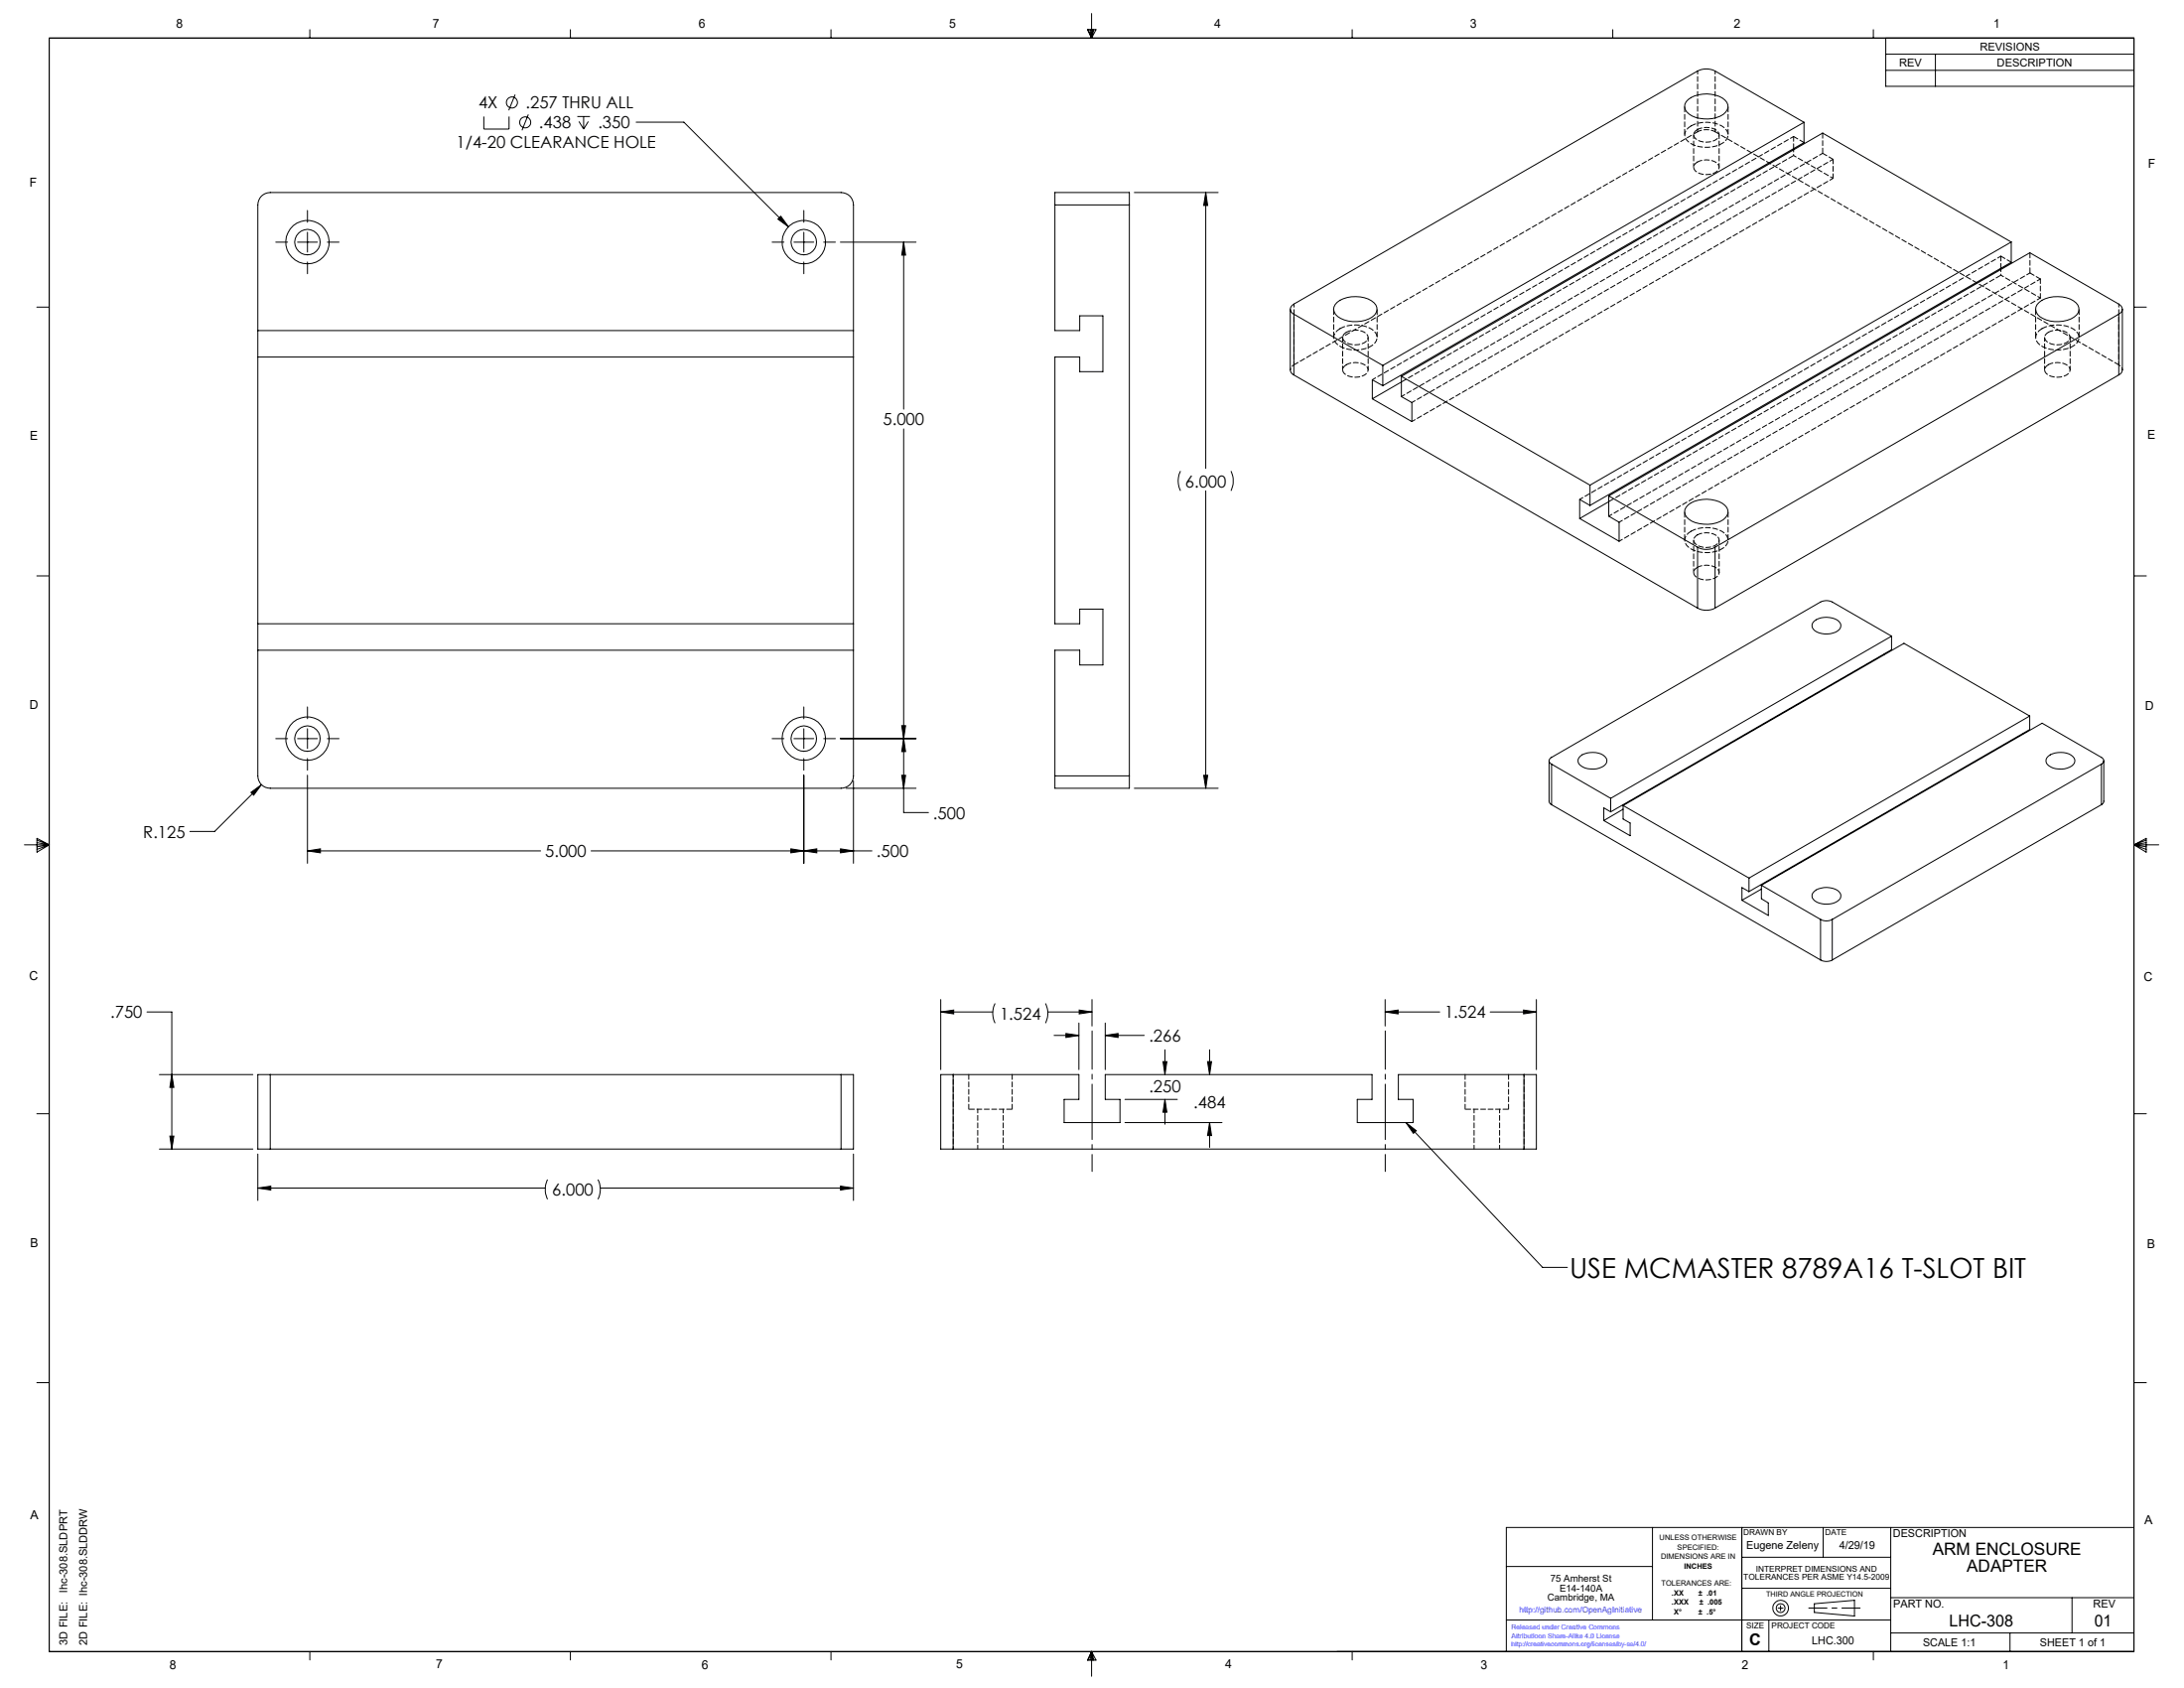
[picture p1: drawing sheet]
<svg xmlns="http://www.w3.org/2000/svg" width="559mm" height="432mm" viewBox="0 0 559 432" stroke-linecap="round" stroke-linejoin="round" font-family="sans-serif">
<g fill="none" stroke="#000" stroke-width=".25">
<path d="M12.6 9.7h533.4v412.8h-533.4zM79.3 7.6v2.1M145.9 7.6v2.1M212.6 7.6v2.1M278.2 7.6h2.2l-1.1 2.1zM278.4 7.6l.9 2.1M278.9 7.6l.4 2.1M279.3 3.5v6.2M279.6 7.6l-.3 2.1M279.9 7.6l-.6 2.1M346 7.6v2.1M412.6 7.6v2.1"/>
<path d="M479.3 7.6v2.1M482.5 9.7v12.4h63.5M482.5 18h63.5M482.5 13.9h63.5M495.2 13.9v8.2M123.8 29.8v3.2h6.4v-3.2M131.8 24.2l-1.6 4M135.2 29.3l-1.6 4M147.7 29.8h3.3M148.1 31.1l1.2 1.9M149.3 29.8v3.2M150.5 31.1l-1.2 1.9"/>
<path d="M162.8 31.3h12.2l26.8 26.7M431.9 25.5a8.1 8.1 0 0 1 9.5 .1 2.2 2.2 0 0 1-.5 3.7 8.4 8.4 0 0 1-8.8-.2 2.18 2.18 0 0 1-.2-3.6zM458.9 38v.3M461.6 31.3l-22.8-13.1a5 5 0 0 0-4.5 0l-103.3 59.6a1.36 1.36 0 0 0-.9 1.3 1.36 1.36 0 0 0 .9 1.3M461.6 31.3l-107.8 62.2M461.6 31.3v5.2l-107.8 62.2M66.9 50.2a3.3 3.3 0 0 1 2.2-1h146.1a3.1 3.1 0 0 1 3.2 3.2v146.1a3.1 3.1 0 0 1-3.2 3.1h-146.1a3.1 3.1 0 0 1-3.1-3.1v-146.1a3.4 3.4 0 0 1 .9-2.2zM78.7 53.8v3.1M78.7 59.4v5.1M199.8 55.3l2 2.7-2.8-1.9zM205.7 53.8v3.1M205.7 59.4v5.1"/>
<path d="M269.9 52.4v-3.2h19.1v3.2M269.9 52.4v32.2h6.4v-3.8h5.9v14.3h-5.9v-3.8h-6.4v68.3h6.4v-3.8h5.9v14.3h-5.9v-3.8h-6.4v32.2M269.9 52.4h19.1M289 52.4v146.1M290.2 49.2h21.5M308.5 49.2v70.6M308.5 49.2l.5 3.4h-1zM9.4 78.6h3.2M70.6 61.9h3M76.1 61.9h5.1M78.7 67v3M83.7 61.9h3"/>
<path d="M197.6 61.9h3M203.1 61.9h5.1M205.7 67v3M210.7 61.9h3M215 61.9h19.4M231.2 61.9l.5 3.4h-1zM231.2 61.9v42.8M330.1 79.1v15.6a1.54 1.54 0 0 0 .9 1.2M342.1 77.3a8.1 8.1 0 0 1 9.5 .2 2.2 2.2 0 0 1-.5 3.6 8 8 0 0 1-9.4-.7 2.07 2.07 0 0 1 .4-3.1zM511.9 68.7v.3M514.6 61.9v5.2l-107.8 62.2M514.6 61.9l-107.8 62.2"/>
<path d="M514.6 61.9l-48.3-27.9-107.7 62.3M521.8 77.3a8.1 8.1 0 0 1 9.4 .2 2.2 2.2 0 0 1-.5 3.6 8 8 0 0 1-9.4-.7 2.11 2.11 0 0 1 .5-3.1zM543 79.1v15.6a1.54 1.54 0 0 1-.9 1.2M546 78.6h3.2M66 84.6h152.4M66 91.3h152.4M331 80.4l22.8 13.1M331 95.9l103.3 59.6M331 80.4v15.5M353.8 93.5v5.2M353.8 98.7l-2.7-1.5v4.8M358.6 96.3v5.2l2.6 1.5v4.8l-10.1-5.8"/>
<path d="M358.6 96.3l48.2 27.8M358.6 97.7l-7.5 4.3M542.1 80.4a1.36 1.36 0 0 0 .9-1.3 1.36 1.36 0 0 0-.9-1.3l-22.7-13.1-107.8 62.2M542.1 80.4l-103.3 59.6M542.1 80.4v15.5M542.1 95.9l-103.3 59.6M231.2 109.7v98.2h6.4M302 120.5l-.3 1-.3 1.3 .3 1.8 .3 1M308.5 125.6v76M315 120.5l.5 2v1.4l-.5 1.7M406.8 124.1v5.2M406.8 129.3l-2.6-1.5v4.8"/>
<path d="M411.6 126.9l22.7 13.1M411.6 126.9v5.1l2.7 1.6v4.9l-10.1-5.9M411.6 128.3l-7.4 4.3M431.9 129.2a8.1 8.1 0 0 1 9.5 .1 2.2 2.2 0 0 1-.5 3.7 8.4 8.4 0 0 1-8.8-.2 2.18 2.18 0 0 1-.2-3.6zM434.3 140a4.7 4.7 0 0 0 4.5 0M434.3 140v15.5M438.8 140v15.5M9.4 147.3h3.2M66 159.6h152.4M434.3 155.5a4.7 4.7 0 0 0 4.5 0M464.2 158.9a5.2 5.2 0 0 1 6.6 .4 1.68 1.68 0 0 1-1.1 2.4 5.4 5.4 0 0 1-5.8-.8 1.45 1.45 0 0 1 .3-2zM546 147.3h3.2"/>
<path d="M66 166.3h152.4M482.2 167.2v.2M484 162.7l-15.2-8.7a3.4 3.4 0 0 0-3 0l-68.8 39.7a.91 .91 0 0 0-.7 .9 .91 .91 0 0 0 .7 .9M484 162.7l-71.9 41.5M484 162.7v3.5l-71.9 41.5M70.6 188.9h3M76.1 188.9h5.1M78.7 198.3v22.5M78.7 180.8v3.1M78.7 186.4v5.1M78.7 194v3M83.7 188.9h3"/>
<path d="M197.6 188.9h3M203.1 188.9h5.1M205.7 180.8v3.1M205.7 186.4v5.1M205.7 194v3M205.7 198.3v22.5M210.7 188.9h3M215 188.9h19.4M218.4 199.7v21.1M230.7 198.3h1l-.5 3.3zM230.7 185.6h1l-.5 3.3zM231.2 188.9l.5 3.4h-1z"/>
<path d="M269.9 198.5v3.1h19.1v-3.1M269.9 198.5h19.1M308 198.3h1l-.5 3.3zM396.3 194.6v10.4l.2 .5 .5 .3M397 195.5l15.1 8.7M397 195.5v10.3M404.4 193.4a5.4 5.4 0 0 1 6.2 .1 1.58 1.58 0 0 1 .5 1.7 1.58 1.58 0 0 1-1.3 1.1 4.8 4.8 0 0 1-6-1.2 1.44 1.44 0 0 1 .6-1.7zM517.6 187.6v.3M519.3 183.2l-32.1-18.6-71.9 41.5M519.3 183.2v3.4l-71.8 41.5M519.3 183.2l-71.8 41.4M524.1 193.4a5.4 5.4 0 0 1 6.3 .1 1.58 1.58 0 0 1 .4 1.7 1.58 1.58 0 0 1-1.3 1.1 4.8 4.8 0 0 1-5.9-1.2 1.44 1.44 0 0 1 .5-1.7z"/>
<path d="M537.7 195.5a.92 .92 0 0 0 .6-.9 .92 .92 0 0 0-.6-.9l-15.2-8.7-71.8 41.4M537.7 195.5l-68.9 39.7M537.7 195.5v10.3M538.3 194.6v10.4l-.2 .5-.4 .3M6.2 216.1h6.4M9.5 214.5l3.1 1.6-3.1 1.9zM9.5 214.9l3.1 1.2M9.5 215.5l3.1 .6M12.6 216.1l-3.1 1.2M12.6 216.1l-3.1 .5M64.2 202.7l2.7-2-2 2.7zM66.9 200.7l-12 12h-6.3"/>
<path d="M78.7 217.7h59.6M78.7 217.7l3.3-.6v1.1zM151.2 217.7h71.9M202.4 217.1l3.3 .6-3.3 .5zM205.7 217.7l3.3-.6v1.1zM215.1 217.1l3.3 .6-3.3 .5zM216.5 201.6h17.9M290.2 201.6h21.5M397 205.8l68.8 39.8M412.1 204.2v3.5M412.1 207.7l-1.7-1v3.2M415.3 206.1l32.2 18.5"/>
<path d="M415.3 206.1v3.4l1.8 1v3.3l-6.7-3.9M415.3 207l-4.9 2.9M537.7 205.8l-68.9 39.8M546 216.1h6.3M546 216.1l3.1 .5M546 216.1l3.1 1.2M546 216.1l3.1-1.6v3.5zM549.1 215.5l-3.1 .6M549.1 214.9l-3.1 1.2M447.5 224.6v3.5M447.5 228.1l-1.8-1.1v3.3M450.7 226.4l15.1 8.8"/>
<path d="M450.7 226.4v3.5l1.7 1.1v3.2l-6.7-3.9M450.7 227.4l-5 2.9M464.2 228a5.1 5.1 0 0 1 6.6 .5 1.66 1.66 0 0 1-1.1 2.3 5.4 5.4 0 0 1-5.8-.8 1.41 1.41 0 0 1 .3-2zM465.8 235.2a3.1 3.1 0 0 0 3 0M465.8 235.2v10.4M468.8 235.2v10.4M37.6 258.9h6.4v35M240.7 258.9l3.3-.5v1zM240.7 258.9h13.3M240.7 255.7v17.9M254.6 256.7l-.4 .9-.2 1.4 .1 1.4 .5 1.3M267.5 256.7l.4 .9a5.6 5.6 0 0 1-.4 4.1"/>
<path d="M268.1 258.9h11.3M276.1 258.4l3.3 .5-3.3 .5zM279.4 255.7v6.8M354.4 258.9l3.3-.5v1zM354.4 255.7v6.8M354.4 258.9h14M381.3 258.9h11.8M389.8 258.4l3.3 .5-3.3 .5zM393.1 255.7v17.9M465.8 245.6a3.1 3.1 0 0 0 3 0M40.8 274.9h23.9M44 274.9l.5 3.3h-1z"/>
<path d="M69.1 274.9h-3.1v19h3.1M69.1 274.9h146.1M69.1 274.9v19M215.2 274.9h3.2v19h-3.2M215.2 274.9v19M243.9 274.9h-3.2v19h3.2M243.9 274.9h32.1v6.3h-3.7v6h14.3v-6h-3.8v-6.3h68.2v6.3h-3.7v6h14.3v-6h-3.8v-6.3h32.1M243.9 274.9v19M269.7 264.9h6.3M272.7 264.4l3.3 .5-3.3 .5zM276 261.7v11.9M282.8 264.9l3.3-.5v1z"/>
<path d="M282.8 261.7v11.9M282.8 264.9h10M297.6 271.6h1l-.5 3.3zM298.1 268.5v6.4M309 271.6h1l-.5 3.3zM309.5 268.5v6.4M389.9 274.9h3.2v19h-3.2M389.9 274.9v19M9.4 284.9h3.2M40.8 293.9h23.9M43.5 290.6h1l-.5 3.3zM66 295.2v11.9"/>
<path d="M69.1 293.9h146.1M218.4 295.2v11.9M243.9 293.9h146M287.8 287.2h24.9M287.8 281.2h13.4M298.1 281.2l.5 3.3h-1zM298.1 281.2v6.4M309.5 287.2l.5 3.3h-1zM309.5 287.2v6.3M359.7 287.2l2.7 2-.8 .7zM359.7 287.2l35 37h6.3M546 284.9h3.2"/>
<path d="M66 303.9h73.5M66 303.9l3.3-.5v1zM140.1 301.7l-.6 2 .1 1.4 .5 1.7M153 301.7l.4 1 .2 1.4-.1 1.4-.5 1.3M153.6 303.9h64.8M215.1 303.4l3.3 .5-3.3 .5zM9.4 353.7h3.2M546 353.7h3.2M422.8 390.7v23.7M445.7 390.7v31.8M445.7 398.4h38.1M466.5 390.7v7.7"/>
<path d="M483.8 390.7v31.8M546 390.7h-160.6v31.8M385.4 400.7h37.4M385.4 414.4h98.4M445.7 406.3h38.1M452.6 414.4v8.1M454.9 411.4h1.3M455.6 410.7v1.3M464.2 410.2l10.3-.8v4l-10.3-.9zM483.8 408.7h62.2M483.8 417.7h62.2M514.3 417.7v4.8"/>
<path d="M530.2 408.7v9M79.3 422.5v2.1M145.9 422.5v2.1M212.6 422.5v2.1M279.3 422.5v6.3M279.3 422.5l1.1 2.2h-2.2zM279.3 422.5l.6 2.2M279.3 422.5l-.9 2.2M279.3 422.5l-.4 2.2M279.3 422.5l.3 2.2M346 422.5v2.1M479.3 422.5v2.1"/>
<circle cx="131" cy="26.2" r="1.41"/>
<circle cx="134.4" cy="31.3" r="1.4"/>
<circle cx="78.7" cy="61.9" r="5.5"/>
<circle cx="78.7" cy="61.9" r="3.3"/>
<circle cx="205.7" cy="61.9" r="5.5"/>
<circle cx="205.7" cy="61.9" r="3.3"/>
<circle cx="78.7" cy="188.9" r="5.5"/>
<circle cx="78.7" cy="188.9" r="3.3"/>
<circle cx="205.7" cy="188.9" r="5.5"/>
<circle cx="205.7" cy="188.9" r="3.3"/>
<circle cx="455.6" cy="411.4" r="1.13"/>
<circle cx="455.6" cy="411.4" r="2.01"/>
</g>
<path d="M462.8 411.3h13.1" fill="none" stroke="#000" stroke-width=".25" stroke-dasharray="15.2 1.3 1.3 1.3" stroke-dashoffset="10.6"/>
<path d="M279.4 287.2v12.5M354.4 287.2v12.5" fill="none" stroke="#000" stroke-width=".25" stroke-dasharray="15.2 1.3 1.3 1.3" stroke-dashoffset="10.9"/>
<path d="M279.4 287.2v-23.5M354.4 287.2v-23.5" fill="none" stroke="#000" stroke-width=".25" stroke-dasharray="15.2 1.3 1.3 1.3" stroke-dashoffset="5.4"/>
<g fill="#000">
<path d="M359.7 287.2l2.7 2-.8 .7z"/>
<path d="M354.4 258.9l3.3-.5v1zM389.8 258.4l3.3 .5-3.3 .5zM240.7 258.9l3.3-.5v1zM276.1 258.4l3.3 .5-3.3 .5z"/>
<path d="M43.5 290.6h1l-.5 3.3zM44 274.9l.5 3.3h-1zM66 303.9l3.3-.5v1zM215.1 303.4l3.3 .5-3.3 .5zM230.7 198.3h1l-.5 3.3zM231.2 188.9l.5 3.4h-1zM230.7 185.6h1l-.5 3.3zM231.2 61.9l.5 3.4h-1zM202.4 217.1l3.3 .6-3.3 .5zM78.7 217.7l3.3-.6v1.1zM215.1 217.1l3.3 .6-3.3 .5zM205.7 217.7l3.3-.6v1.1zM199.8 55.3l-.8 .8 2.8 1.9zM64.2 202.7l.7 .7 2-2.7zM308 198.3h1l-.5 3.3zM308.5 49.2l.5 3.4h-1zM309 271.6h1l-.5 3.3zM309.5 287.2l.5 3.3h-1zM298.1 281.2l.5 3.3h-1zM297.6 271.6h1l-.5 3.3zM282.8 264.9l3.3-.5v1zM272.7 264.4l3.3 .5-3.3 .5z"/>
</g>
<path d="M247.9 283.7h11.1M374.9 283.7h11.1" fill="none" stroke="#000" stroke-width=".25" stroke-dasharray="1.3 .6" stroke-dashoffset="-.2"/>
<path d="M390 274.9v19M243.9 293.9v-19" fill="none" stroke="#000" stroke-width=".25" stroke-dasharray="1.3 .6" stroke-dashoffset=".6"/>
<g fill="none" stroke="#000" stroke-width=".25" stroke-dasharray="1.3 .6">
<path d="M432.7 32.2a2.43 2.43 0 0 0-1.7 2.4 2.43 2.43 0 0 0 1.9 2.3 8.2 8.2 0 0 0 8.6-.9 2.25 2.25 0 0 0-.8-3.7 8.6 8.6 0 0 0-8-.1M434.3 33.2a1.41 1.41 0 0 0-1 1.3 1.41 1.41 0 0 0 1 1.3 4.4 4.4 0 0 0 5.5-.8 1.63 1.63 0 0 0-1.6-2.1 5.2 5.2 0 0 0-3.9 .3M458.9 34.9v3.1M461.6 36.5l-2.7-1.6M434.3 41.4a1.41 1.41 0 0 0-1 1.4 1.41 1.41 0 0 0 1 1.3 4.4 4.4 0 0 0 5.5-.8 1.63 1.63 0 0 0-1.6-2.2 5.2 5.2 0 0 0-3.9 .3M469 40.8l-2.7-1.6M511.9 65.5v3.1M514.6 67.1l-2.7-1.6M522.1 71.4l-2.7-1.6M342.9 84.1a2.43 2.43 0 0 0-1.7 2.4 2.43 2.43 0 0 0 1.9 2.2 8.2 8.2 0 0 0 8.6-.9 2.25 2.25 0 0 0-.8-3.6 8.6 8.6 0 0 0-8-.1M344.5 85a1.41 1.41 0 0 0-1 1.3 1.41 1.41 0 0 0 1 1.4 4.4 4.4 0 0 0 5.4-.9 1.63 1.63 0 0 0-1.5-2.1 5.2 5.2 0 0 0-3.9 .3M344.5 93.3a1.41 1.41 0 0 0-1 1.3 1.41 1.41 0 0 0 1 1.4 4.4 4.4 0 0 0 5.4-.9 1.63 1.63 0 0 0-1.5-2.1 5.2 5.2 0 0 0-3.9 .3"/>
<path d="M522.5 84.1a2.43 2.43 0 0 0-1.7 2.4 2.43 2.43 0 0 0 1.9 2.2 8.2 8.2 0 0 0 8.6-.9 2.25 2.25 0 0 0-.8-3.6 8.6 8.6 0 0 0-8-.1M524.1 85a1.41 1.41 0 0 0-1 1.3 1.41 1.41 0 0 0 1 1.4 4.4 4.4 0 0 0 5.5-.9 1.63 1.63 0 0 0-1.6-2.1 5.2 5.2 0 0 0-3.9 .3M524.1 93.3a1.41 1.41 0 0 0-1 1.3 1.41 1.41 0 0 0 1 1.4 4.4 4.4 0 0 0 5.5-.9 1.63 1.63 0 0 0-1.6-2.1 5.2 5.2 0 0 0-3.9 .3M432.7 135.9a2.43 2.43 0 0 0-1.7 2.4 2.43 2.43 0 0 0 1.9 2.2 8.2 8.2 0 0 0 8.6-.8 2.25 2.25 0 0 0-.8-3.7 8.6 8.6 0 0 0-8-.1M434.3 136.8a1.41 1.41 0 0 0-1 1.4 1.41 1.41 0 0 0 1 1.3 4.4 4.4 0 0 0 5.5-.8 1.63 1.63 0 0 0-1.6-2.2 5.2 5.2 0 0 0-3.9 .3M434.3 145.1a1.41 1.41 0 0 0-1 1.4 1.41 1.41 0 0 0 1 1.3 4.4 4.4 0 0 0 5.5-.8 1.63 1.63 0 0 0-1.6-2.2 5.2 5.2 0 0 0-3.9 .3M247.9 274.9v8.8M374.9 274.9v8.8M259 283.7v-8.8M386 283.7v-8.8"/>
</g>
<g fill="none" stroke="#000" stroke-width=".25" stroke-dasharray="1.3 .6" stroke-dashoffset=".3">
<path d="M433.3 34.5v8.3M439.9 42.8v-8.3M343.5 86.3v8.3M350.1 94.6v-8.3M351.1 97.1l107.8-62.2M523.1 86.3v8.3M529.7 94.6v-8.3M358.6 101.4l107.7-62.2M361.2 103l107.8-62.2M361.2 107.8l107.8-62.2M404.2 127.7l107.7-62.2M411.6 132l107.8-62.2"/>
<path d="M414.3 133.6l107.8-62.2M414.3 138.4l107.8-62.2M433.3 138.2v8.3M439.9 146.5v-8.3M250.2 283.7v10.2M256.7 293.9v-10.2M377.2 283.7v10.2M383.7 293.9v-10.2"/>
</g>
<path d="M431 27.2v7.3M442.2 34.5v-7.3M466.3 39.2v-5.2M341.2 79.1v7.2M519.4 69.8v-5.2M520.8 79.1v7.2M352.4 86.3v-7.2M358.6 97.7l100.3-57.9M532 86.3v-7.2M411.6 128.3l100.3-57.9M431 130.9v7.3M442.2 138.2v-7.3" fill="none" stroke="#000" stroke-width=".25" stroke-dasharray="1.3 .6" stroke-dashoffset="-.1"/>
<path d="M434.4 18.2v15.5M438.8 33.7v-15.5M458.9 39.8l10.1 5.8M511.9 70.4l10.2 5.8M542.1 77.8v15.5M331.1 93.3v-15.5" fill="none" stroke="#000" stroke-width=".25" stroke-dasharray="1.3 .6" stroke-dashoffset=".5"/>
<path d="M458.9 38.3v1.5M511.9 68.9v1.5" fill="none" stroke="#000" stroke-width=".25" stroke-dasharray="1.3 .6" stroke-dashoffset=".7"/>
<path d="M330.2 94.6a1.59 1.59 0 0 1 .9-1.3M542.1 93.3a1.59 1.59 0 0 1 .9 1.3" fill="none" stroke="#000" stroke-width=".25" stroke-dasharray="1.3 .6" stroke-dashoffset=".8"/>
<path d="M434.4 33.7l-103.3 59.6M469 45.6v-4.8M522.1 76.2v-4.8M542.1 93.3l-103.3-59.6" fill="none" stroke="#000" stroke-width=".25" stroke-dasharray="1.3 .6" stroke-dashoffset=".1"/>
<path d="M434.4 33.7a5 5 0 0 1 4.4 0" fill="none" stroke="#000" stroke-width=".25" stroke-dasharray="1.3 .6" stroke-dashoffset=".2"/>
<text font-size="7.1" x="401.6" y="326.9">USE MCMASTER 8789A16 T-SLOT BIT</text>
<g font-size="4.4">
<text x="494.5" y="397.9">ARM ENCLOSURE</text>
<text x="503.2" y="402.1">ADAPTER</text>
</g>
<g font-size="4.2">
<text x="122.4" y="27.8">4X</text>
<text x="134.5" y="27.8">.257 THRU ALL</text>
<text x="137.9" y="32.8">.438</text>
<text x="153" y="32.8">.350</text>
<text x="116.7" y="37.9">1/4-20 CLEARANCE HOLE</text>
<text x="225.9" y="108.8">5.000</text>
<text x="303.2" y="124.6">6.000</text>
<text x="238.7" y="209.4">.500</text>
<text x="36.6" y="214.3">R.125</text>
<text x="139.5" y="219.2">5.000</text>
<text x="224.3" y="219.2">.500</text>
<text x="28.3" y="260.5">.750</text>
<text x="255.8" y="260.8">1.524</text>
<text x="369.6" y="260.5">1.524</text>
<text x="294" y="266.5">.266</text>
<text x="294" y="279.4">.250</text>
<text x="305.4" y="283.4">.484</text>
<text x="141.3" y="305.8">6.000</text>
<text x="498.8" y="415.9">LHC-308</text>
<text x="535.9" y="415.9">01</text>
<text x="447.6" y="420.8">C</text>
</g>
<g font-size="3.2">
<text x="45" y="7.2">8</text>
<text x="110.7" y="7.2">7</text>
<text x="178.8" y="7.2">6</text>
<text x="242.9" y="7.2">5</text>
<text x="310.7" y="7.1">4</text>
<text x="376.1" y="7.2">3</text>
<text x="443.6" y="7.2">2</text>
<text x="510" y="7.1">1</text>
<text x="7.6" y="47.7">F</text>
<text x="549.6" y="42.9">F</text>
<text x="7.7" y="112.6">E</text>
<text x="549.4" y="112.3">E</text>
<text x="7.6" y="181.3">D</text>
<text x="548.9" y="181.5">D</text>
<text x="7.5" y="250.8">C</text>
<text x="548.5" y="251">C</text>
<text x="7.8" y="319.1">B</text>
<text x="549.3" y="319.3">B</text>
<text x="7.8" y="388.7">A</text>
<text x="548.7" y="389.8">A</text>
<text x="43.4" y="426.8">8</text>
<text x="111.6" y="426.8">7</text>
<text x="179.5" y="426.8">6</text>
<text x="244.6" y="426.8">5</text>
<text x="313.5" y="426.8">4</text>
<text x="378.8" y="426.9">3</text>
<text x="445.7" y="426.9">2</text>
<text x="512.5" y="426.9">1</text>
</g>
<g font-size="2.8">
<text x="486" y="16.9">REV</text>
<text x="506.6" y="12.8">REVISIONS</text>
<text x="511" y="16.9">DESCRIPTION</text>
<text x="484.4" y="393.3">DESCRIPTION</text>
<text x="446.8" y="396.3">Eugene Zeleny</text>
<text x="470.6" y="396.3">4/29/19</text>
<text x="17.2" y="407.3" transform="rotate(-90 17.2 407.3)">lhc-308.SLDPRT</text>
<text x="484.4" y="411.2">PART NO.</text>
<text x="535.6" y="411.2">REV</text>
<text x="17.2" y="420.8" transform="rotate(-90 17.2 420.8)">3D FILE:</text>
<text x="22.3" y="420.8" transform="rotate(-90 22.3 420.8)">2D FILE: lhc-308.SLDDRW</text>
<text x="463.6" y="420.6">LHC.300</text>
<text x="492" y="421.1">SCALE 1:1</text>
<text x="521.9" y="421.2">SHEET 1 of 1</text>
</g>
<g font-size="2.5">
<text x="396.7" y="404.6">75 Amherst St</text>
<text x="399" y="407">E14-140A</text>
<text x="395.9" y="409.5">Cambridge, MA</text>
</g>
<g font-size="2.1">
<text x="446.1" y="392.7">DRAWN BY</text>
<text x="467" y="392.8">DATE</text>
<text x="446.1" y="404.1">TOLERANCES PER ASME Y14.5-2009</text>
<text x="449.3" y="402">INTERPRET DIMENSIONS AND</text>
<text x="446.8" y="416.5">SIZE</text>
<text x="453.3" y="416.5">PROJECT CODE</text>
</g>
<text font-size="2.1" fill="#00f" x="388.7" y="412.6">http://github.com/OpenAgInitiative</text>
<g font-size="1.9">
<text x="424.6" y="394">UNLESS OTHERWISE</text>
<text x="425" y="398.8">DIMENSIONS ARE IN</text>
<text x="429.2" y="396.4">SPECIFIED:</text>
<text x="430.9" y="401.2">INCHES</text>
<text x="425.1" y="405.8">TOLERANCES ARE:</text>
<text x="427.7" y="408.2">.XX</text>
<text x="427.7" y="410.5">.XXX</text>
<text x="428.3" y="412.9">X°</text>
<text x="434.6" y="408.2">± .01</text>
<text x="434.6" y="412.9">± .5°</text>
<text x="434.8" y="410.5">± .005</text>
<text x="451.9" y="408.3">THIRD ANGLE PROJECTION</text>
</g>
<g font-size="1.7" fill="#00f">
<text x="386.7" y="416.7">Released under Creative Commons</text>
<text x="386.7" y="419">Attributioon Share-Alike 4.0 License</text>
<text x="386.7" y="421.2">http://creativecommons.org/licenses/by-sa/4.0/</text>
</g>
</svg>
